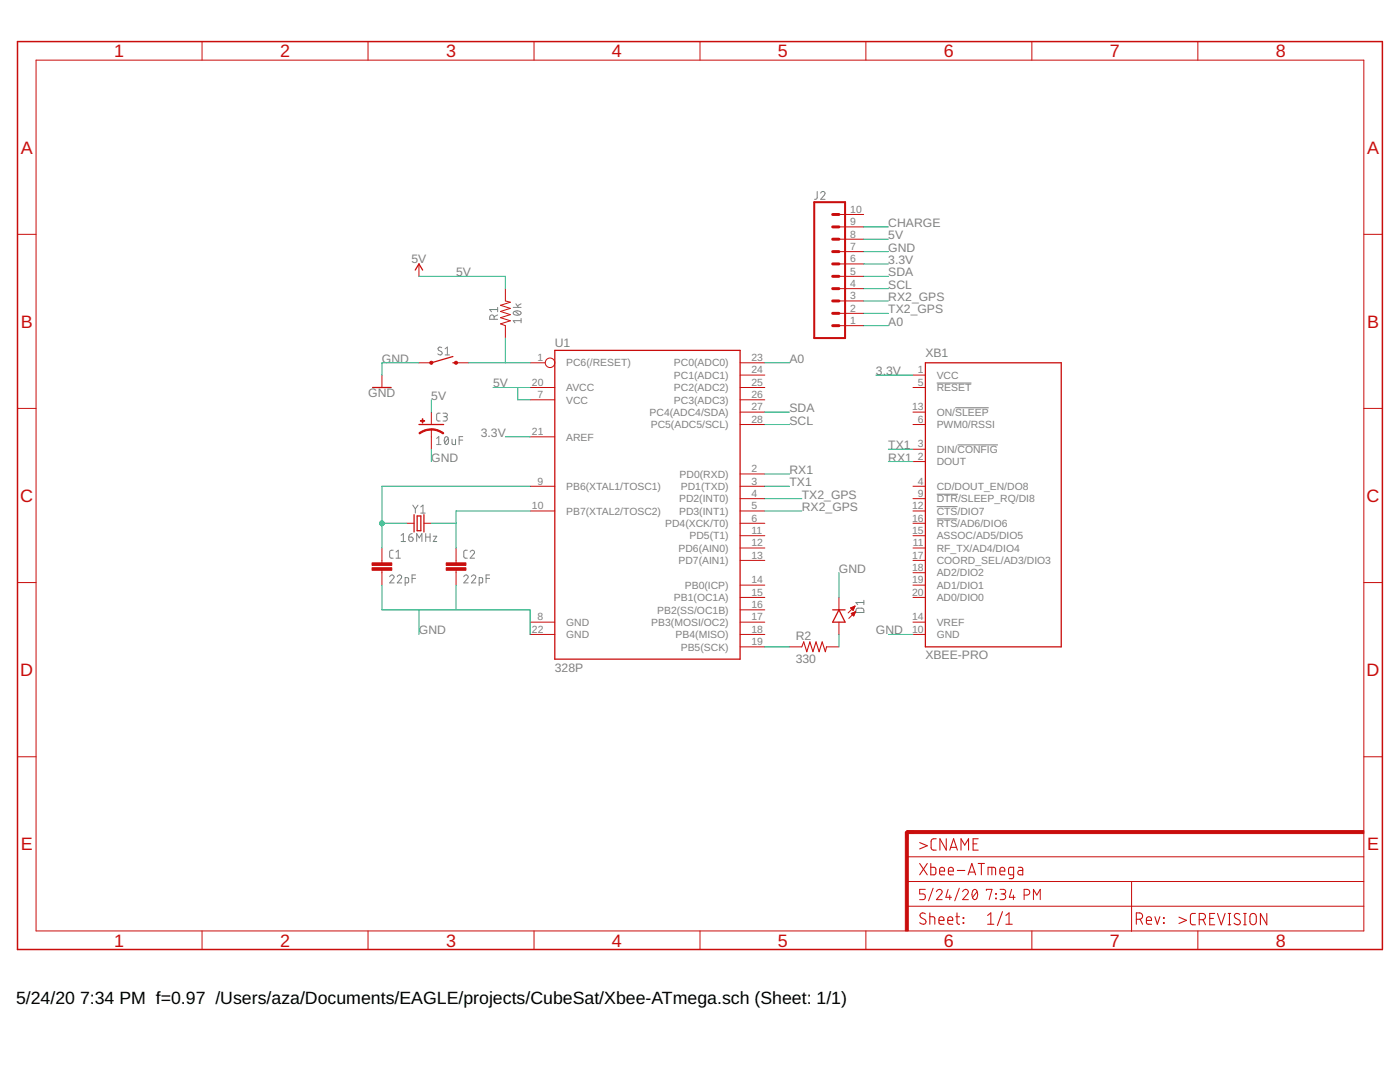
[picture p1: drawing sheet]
<svg xmlns="http://www.w3.org/2000/svg" width="279mm" height="216mm" viewBox="0 0 279 216" stroke-linecap="round" stroke-linejoin="round" font-family="sans-serif">
<g fill="none" stroke="#808080" stroke-width=".2">
<path d="M163.1 38.2v1.4l-.2 .2h-.3M163.8 38.5a.43 .43 0 0 1 .6-.3 .43 .43 0 0 1 .1 .7l-.7 .9h.9M88.2 69.4a.4 .4 0 0 0-.6-.1 .4 .4 0 0 0-.1 .5l.7 .6a.45 .45 0 0 1-.3 .5 .45 .45 0 0 1-.5-.3M88.8 69.6l.5-.3v1.5M88.8 70.8h.9M98.6 63.7v-.4a.44 .44 0 0 0-.4-.5 .44 .44 0 0 0-.5 .5v.4h1.6M99.3 62.8l-.7 .4M99.3 61.8h-1.6l.4 .4M99.3 61.3v.9M102.4 61.3h1.6M102.5 62.2a.97 .97 0 0 1 1.5 .3 .91 .91 0 0 1-1.6 0zM102.8 62.1l.9 .7"/>
<path d="M103 60.6l.5 .7M104 64h-1.6l.4 .4M104 63.5v.9M104 60.6l-.7 .4M186.9 76.4h7M87.1 87.5l.5-.4v1.6M87.1 88.7h.9M87.8 82.4l-.4 .1-.3 .3 .1 1 .2 .2h.4M88.4 82.4h.5a.35 .35 0 0 1 .4 .4 .35 .35 0 0 1-.4 .3h-.3M88.8 83.1a.43 .43 0 0 1 .5 .5 .43 .43 0 0 1-.5 .4h-.4M88.9 87.2l.2-.1a.93 .93 0 0 1 0 1.6 1.01 1.01 0 0 1-.2-1.5zM89.5 87.5l-.7 .8"/>
<path d="M90.2 87.7v.8l.3 .2h.4v-1M91.6 87.8h.8M92.4 87.1h-.8v1.6M186.9 98.6h4.3M190.6 81.4h6.7M191.1 88.8h8.1M77.8 115.1a.43 .43 0 0 1 .6-.4 .43 .43 0 0 1 .1 .7l-.7 .9h.9M78.5 109.8h-.5l-.2 .4v1l.2 .2h.5M79 111.4h.9M79 110.2l.5-.4v1.6M79.3 115.1a.43 .43 0 0 1 .6-.4 .43 .43 0 0 1 .1 .7l-.7 .9h.9M80.1 106.8l.4-.3v1.6"/>
<path d="M80.1 108.1h.8M80.9 116.3h.5l.1-.2 .1-.6-.2-.2h-.5v1.5M81.6 107.2h.5a.44 .44 0 0 1 .4 .5 .44 .44 0 0 1-.5 .3 .44 .44 0 0 1-.4-.4zM82.2 115.4h.7M82.3 106.5l-.4 .1-.3 .6M82.4 100.8l.5 .7M82.9 101.5v.9M82.9 114.7h-.7v1.6M83.2 108.1v-1.6l.5 .8 .5-.8v1.6M83.4 100.8l-.5 .7M84 101.2l.4-.4v1.6M84 102.4h.9"/>
<path d="M85 107.2h.8M85 106.5v1.6M85.8 106.5v1.6M86.5 107h.7l-.7 1.1h.7M92.6 115.1a.43 .43 0 0 1 .6-.4 .43 .43 0 0 1 .1 .7l-.7 .9h.8M93.3 109.8h-.5l-.2 .4v1l.2 .2h.5M93.8 110.2a.43 .43 0 0 1 .6-.4 .43 .43 0 0 1 .2 .7l-.8 .9h.9M94.1 115.1a.42 .42 0 0 1 .6-.3 .42 .42 0 0 1 .1 .6l-.7 .9h.9M95.6 116.3h.6l.1-.2-.1-.8h-.6v1.5M97 115.4h.7M97.7 114.7h-.7v1.6M172.4 119.8v.8"/>
<path d="M186.9 101.1h4.2M186.9 103.5h4.2M170.9 121.5l1.2-.1 .3 .2v.6h-1.6zM172.4 120.2h-1.6l.4 .4"/>
</g>
<path d="M82.9 53.9l.7-1.2 .7 1.2M74.4 77.3h3.7M90.4 72.4h.6M90.4 71.1l-4.3 1.3M110.7 69.9h37v61.6h-37zM184.7 72.4h27.1v56.7h-27.1zM83.6 84.7h4.9M82.6 102.7v3.5M83.2 103h.8v2.9h-.8zM84.6 102.7v3.5M166.2 121.7h2.5M167.4 121.7l1.3 2.4h-2.5z" fill="none" stroke="#c90d0c" stroke-width=".25"/>
<g fill="none" stroke="#c90d0c" stroke-width=".2">
<path d="M7.2 12h265v173.8h-265zM40.3 8.3v3.7M73.4 8.3v3.7M106.6 8.3v3.7M139.7 8.3v3.7M172.8 8.3v3.7M205.9 8.3v3.7M239.1 8.3v3.7M3.5 46.8h3.7M83.6 52.7v2.4M100.9 57.6v2.4l1 .3-2 .6 2 .6-2 .6 2 .7-2 .6 2 .6-2 .6 1 .4v2.5M167.4 57.6h5"/>
<path d="M167.4 55.1h5M167.4 52.7h5M167.4 50.2h5M167.4 47.7h5M167.4 45.3h5M167.4 42.8h5M272.2 46.8h3.7M76.2 74.8v2.5M83.6 72.4h2.5M91 72.4h2.5M105.8 79.8h4.9M105.8 77.3h4.9"/>
<path d="M105.8 72.4h3M147.7 79.8h4.9M147.7 77.3h4.9M147.7 74.8h4.9M147.7 72.4h4.9M167.4 65h5M167.4 62.5h5M167.4 60h5M182.2 77.3h2.5M182.2 74.8h2.5M3.5 81.5h3.7M86.1 82.2v2.5"/>
<path d="M86.1 85.7v3.9M105.8 97h4.9M105.8 87.2h4.9M147.7 97h4.9M147.7 99.5h4.9M147.7 94.6h4.9M147.7 84.7h4.9M147.7 82.2h4.9M182.2 97h2.5M182.2 99.5h2.5M182.2 84.7h2.5M182.2 82.2h2.5"/>
<path d="M182.2 92.1h2.5M182.2 89.6h2.5M272.2 81.5h3.7M3.5 116.2h3.7M76.2 109.3v3M76.2 113.8v3M81.2 104.4h1.4M84.6 104.4h1.5M91 109.3v3M91 113.8v3M105.8 102h4.9M147.7 102h4.9"/>
<path d="M147.7 119.2h4.9M147.7 116.8h4.9M147.7 111.8h4.9M147.7 109.3h4.9M147.7 106.9h4.9M147.7 104.4h4.9M167.4 119.2v2.5M182.2 102h2.5M182.2 119.2h2.5M182.2 116.8h2.5M182.2 111.8h2.5M182.2 109.3h2.5"/>
<path d="M182.2 106.9h2.5M182.2 104.4h2.5M182.2 114.3h2.5M272.2 116.2h3.7M105.8 124.1h4.9M105.8 126.6h4.9M147.7 129.1h4.9M147.7 124.1h4.9M147.7 126.6h4.9M147.7 121.7h4.9M157.6 129.1h2.4M165 129.1h2.4"/>
<path d="M167.4 124.1v2.5M169.8 121.3h.7M169.9 122.4l.9-.4-.4 .9zM169.9 121.4h.5M169.9 122.5h.7M170 121.5h.4M170.1 122.6h.4M170.1 122.3h.5M170.1 121.2h.4M170.1 121.6h.2M170.2 122.7h.3M170.2 121.8h.1"/>
<path d="M170.3 122.8h.1M170.3 122.2h.4M170.3 121.1h.3M170.6 122.1h.1M170.6 120.9h.1M170.6 120.9l-1.3 1.4M170.6 120.9l-.3 .9M170.6 120.9l-.8 .4 .5 .5M170.8 122l-1.4 1.4M182.2 124.1h2.5M182.2 126.6h2.5M3.5 151h3.7"/>
<path d="M272.2 151h3.7M181 175.9h91.2M181 171h91.2M184.7 177.5h-1.2v.9h.7a.59 .59 0 0 1 .5 .5 .59 .59 0 0 1-.5 .6h-.7M186.2 177.2l-.9 2.5M186.9 177.9a.56 .56 0 0 1 .8-.4 .56 .56 0 0 1 .2 .9l-1 1.1h1.1M189.2 177.5l-.4 1.5h1.1M189.5 178.6v.9M191.5 177.2l-1 2.5M192.1 177.9a.56 .56 0 0 1 .8-.4 .56 .56 0 0 1 .2 .9l-1 1.1h1.2M194.2 177.6l.2-.1a.84 .84 0 0 1 .7 1.2l-.1 .3a.49 .49 0 0 1-.5 .5 .49 .49 0 0 1-.4-.5l-.1-.8zM195 177.9l-.9 1.1"/>
<path d="M196.8 177.7v-.2h1.2l-.6 2M198.7 178.3l.1 .1zM198.7 179.2l.1 .1zM199.6 177.5h.7a.46 .46 0 0 1 .4 .4 .46 .46 0 0 1-.4 .5h-.5M200.2 178.4a.57 .57 0 0 1 .5 .5 .57 .57 0 0 1-.5 .6h-.6M201.9 177.5l-.5 1.5h1.2M202.2 178.6v.9M204.4 178.6h.6a.57 .57 0 0 0 .5-.6 .57 .57 0 0 0-.5-.5h-.6v2M206.2 179.5v-2l.7 1.1 .7-1.1v2M225.8 175.9v10M40.3 185.8v3.7M73.4 185.8v3.7"/>
<path d="M106.6 185.8v3.7M139.7 185.8v3.7M172.8 185.8v3.7M181 180.8h91.2M205.9 185.8v3.7M239.1 185.8v3.7"/>
<circle cx="109.8" cy="72.4" r=".95"/>
</g>
<g fill="#c90d0c" stroke="#c90d0c" stroke-width=".2">
<path d="M74.3 113.3h3.9v.5h-3.9z"/>
<path d="M74.3 112.3h3.9v.5h-3.9z"/>
<path d="M89 113.3h4v.5h-4z"/>
<path d="M89 112.3h4v.5h-4z"/>
<path d="M83.9 83.9h.9v.2h-.9z"/>
<path d="M84.3 83.6h.1v.8h-.1z"/>
<path d="M180.7 166h.6v19.8h-.6z"/>
<path d="M181 165.7h91.2v.6h-91.2z"/>
</g>
<g fill="#c90d0c" stroke="#c90d0c" stroke-width=".2">
<path d="M86.1 85.6l1.3 .2 1.2 .6-.2 .2-1.3-.7-1-.1z" fill-rule="evenodd"/>
<path d="M83.6 86.4l1.2-.6 1.3-.2v.2l-1 .1-1.3 .7z" fill-rule="evenodd"/>
<path d="M85.9 72.2h.4l.1 .2-.1 .2-.2 .1-.2-.1-.2-.2z" fill-rule="evenodd"/>
<path d="M90.8 72.2h.4l.1 .2-.1 .2-.2 .1-.2-.1-.1-.2z" fill-rule="evenodd"/>
</g>
<g fill="none" stroke="#c90d0c" stroke-width=".21">
<path d="M160 129.1l.4-1 .6 1.9 .6-1.9 .6 1.9 .7-1.9 .6 1.9 .6-1.9 .6 1.9 .3-.9M183.5 168.1l1.6 .7-1.6 .6M183.5 172.3l1.6 2.3M185.1 172.3l-1.6 2.3M185.8 172.3v2.3l.7-.1 .3-.3-.1-.9-.2-.2h-.7M186.8 167.4h-.7l-.3 .5 .1 1.5 .3 .2h.6M187.5 173.8h1a.53 .53 0 0 0-.3-.7 .53 .53 0 0 0-.7 .5l.1 .9 .9 .1M188.8 167.4v2.2l-1.2-2.2v2.2M189.3 173.8h1a.53 .53 0 0 0-.4-.7 .53 .53 0 0 0-.6 .5l.1 .9 .9 .1M189.5 169.6l.8-2.2 .8 2.2M189.7 169.1h1.2M191.1 173.7h1.5"/>
<path d="M191.8 169.6v-2.2l.7 1.2 .8-1.2v2.2M193.2 174.6l.8-2.3 .7 2.3M193.4 174h1.1M194.2 168.4h.8M195.2 167.4h-1v2.2h1M195.2 172.3h1.3M195.9 172.3v2.3M197.2 174.6v-1.5l1.4 .1 .1 1.4M198 173.1v1.5M199.5 173.8h1a.53 .53 0 0 0-.3-.7 .53 .53 0 0 0-.7 .5l.1 .9 .9 .1M202.3 174.6l-.8-.1-.2-.2v-.9l.2-.3h.8v1.8l-.2 .4h-.7M203.2 173.1h.7l.2 .2v1.3h-.6a.43 .43 0 0 1-.4-.5 .43 .43 0 0 1 .4-.4h.6"/>
<path d="M184.7 182.4a.57 .57 0 0 0-.9-.1 .57 .57 0 0 0 .1 .8l.7 .4a.57 .57 0 0 1 0 .8 .57 .57 0 0 1-.8 0l-.3-.2M185.6 182.9h.7l.2 .3 .1 1.2M185.6 182.2v2.2M187.4 183.7h1a.52 .52 0 0 0-.4-.8 .52 .52 0 0 0-.6 .5l.1 .9 .9 .1M189.1 183.7h1a.52 .52 0 0 0-.3-.8 .52 .52 0 0 0-.7 .5l.2 .9 .8 .1M190.8 182.9h.7M191 182.2v1.8l.2 .4h.3M192.2 183.1l.1 .1zM192.2 184.1l.1 .1zM197.1 184.4h1.3M197.1 182.7l.6-.5v2.2M200.1 181.9l-1 2.8"/>
<path d="M200.7 184.4h1.3M200.7 182.7l.7-.5v2.2M226.8 183.4h.6a.64 .64 0 0 0 .6-.6 .64 .64 0 0 0-.6-.6h-.6v2.2M227.5 183.4l.5 1M228.8 183.7h1a.53 .53 0 0 0-.4-.8 .53 .53 0 0 0-.6 .5l.1 .9 .9 .1M230.5 182.9l.5 1.5 .5-1.5M232.2 184.1l.1 .1zM232.2 183.1l.1 .1zM235.3 183l1.5 .6-1.5 .7M238.6 182.3h-.5a.47 .47 0 0 0-.5 .5l.1 1.5 .2 .2h.7M239.3 183.5h.7a.62 .62 0 0 0 .6-.6 .62 .62 0 0 0-.6-.6h-.7v2.2M240.1 183.5l.5 1"/>
<path d="M241.4 183.3h.8M242.4 182.3h-1v2.2h1M243 182.3l.7 2.2 .8-2.2M245.1 184.5h.5M245.1 182.3h.5M245.4 182.3v2.2M247.4 182.5a.56 .56 0 0 0-.8-.2 .56 .56 0 0 0 0 .9l.7 .4a.57 .57 0 0 1 .1 .8 .57 .57 0 0 1-.9 0l-.2-.2M248.2 184.5h.5M248.2 182.3h.5M248.5 182.3v2.2M249.7 182.4l.6-.1 .3 .2 .1 1.4a.63 .63 0 0 1-.6 .6 .63 .63 0 0 1-.7-.6v-1zM252.8 182.3v2.2l-1.3-2.2v2.2"/>
</g>
<path d="M162.5 40.3h6.2v27.2h-6.2z" fill="none" stroke="#c90d0c" stroke-width=".4"/>
<path d="M166.2 55.1h1.2M166.2 57.6h1.2M166.2 52.7h1.2M166.2 50.2h1.2M166.2 47.7h1.2M166.2 45.3h1.2M166.2 42.8h1.2M166.2 60h1.2M166.2 62.5h1.2M166.2 65h1.2M182.2 166h-1.2v1.3" fill="none" stroke="#c90d0c" stroke-width=".59"/>
<path d="M3.5 8.3h272.4v181.2h-272.4z" fill="none" stroke="#c90d0c" stroke-width=".3"/>
<g fill="none" stroke="#0dab76" stroke-width=".2">
<path d="M83.6 55.1h17.3v2.5M172.4 55.1h4.9M172.4 47.7h4.9M172.4 50.2h4.9M172.4 57.6h4.9M172.4 52.7h4.9M172.4 45.3h4.9M83.6 72.4h-7.4v2.4M86.1 79.8v2.4M93.5 72.4h12.3M98.4 77.3h7.4M100.9 67.5v4.9"/>
<path d="M103.3 77.3v2.5h2.5M152.6 72.4h5M172.4 65h4.9M172.4 62.5h4.9M172.4 60h4.9M174.8 74.8h7.4M86.1 89.6v2.5M100.9 87.2h4.9M105.8 97h-29.6v12.3M152.6 97h5M152.6 82.2h5M152.6 84.7h5"/>
<path d="M152.6 94.6h5M152.6 99.5h7.4M177.3 89.6h4.9M177.3 92.1h4.9M76.2 116.8v4.9h29.6v4.9M76.2 104.4h5M86.1 104.4h4.9M91 116.8v4.9M105.8 102h-14.8v7.3M152.6 102h7.4M167.4 114.3v4.9M83.6 121.7v4.9"/>
<path d="M152.6 129.1h5M167.4 126.6v2.5M177.3 126.6h4.9"/>
</g>
<circle cx="76.2" cy="104.4" r=".49" fill="#0dab76" stroke="#0dab76" stroke-width=".2"/>
<g font-size="3.6" fill="#c90d0c">
<text x="22.8" y="11.4">1</text>
<text x="55.9" y="11.4">2</text>
<text x="89" y="11.4">3</text>
<text x="122.1" y="11.4">4</text>
<text x="155.3" y="11.4">5</text>
<text x="188.4" y="11.4">6</text>
<text x="221.5" y="11.4">7</text>
<text x="254.6" y="11.4">8</text>
<text x="4.2" y="30.6">A</text>
<text x="272.8" y="30.6">A</text>
<text x="4.2" y="65.4">B</text>
<text x="272.8" y="65.4">B</text>
<text x="4.1" y="100.1">C</text>
<text x="272.7" y="100.1">C</text>
<text x="4.1" y="134.9">D</text>
<text x="272.7" y="134.9">D</text>
<text x="4.2" y="169.7">E</text>
<text x="272.8" y="169.7">E</text>
<text x="22.8" y="188.9">1</text>
<text x="55.9" y="188.9">2</text>
<text x="89" y="188.9">3</text>
<text x="122.1" y="188.9">4</text>
<text x="155.3" y="188.9">5</text>
<text x="188.4" y="188.9">6</text>
<text x="221.5" y="188.9">7</text>
<text x="254.6" y="188.9">8</text>
</g>
<g font-size="3.5">
<text x="3.2" y="200.4">5/24/20</text>
<text x="16" y="200.4">7:34 PM f=0.97 /Users/aza/Documents/EAGLE/projects/CubeSat/Xbee-ATmega.sch (Sheet: 1/1)</text>
</g>
<g font-size="2.4" fill="#808080">
<text x="177.3" y="47.7">5V</text>
<text x="177.3" y="45.3">CHARGE</text>
<text x="82.1" y="52.4">5V</text>
<text x="177.3" y="50.2">GND</text>
<text x="177.3" y="52.7">3.3V</text>
<text x="91" y="55.1">5V</text>
<text x="177.3" y="55.1">SDA</text>
<text x="177.3" y="57.6">SCL</text>
<text x="177.3" y="65">A0</text>
<text x="177.3" y="62.5">TX2_GPS</text>
<text x="177.3" y="60.1">RX2_GPS</text>
<text x="110.7" y="69.2">U1</text>
<text x="184.7" y="71.2">XB1</text>
<text x="76.2" y="72.4">GND</text>
<text x="98.4" y="77.3">5V</text>
<text x="157.6" y="72.4">A0</text>
<text x="174.8" y="74.8">3.3V</text>
<text x="73.5" y="79.3">GND</text>
<text x="86.1" y="79.8">5V</text>
<text x="157.6" y="82.2">SDA</text>
<text x="95.9" y="87.2">3.3V</text>
<text x="157.6" y="84.7">SCL</text>
<text x="177.3" y="89.6">TX1</text>
<text x="86.1" y="92.1">GND</text>
<text x="157.6" y="94.6">RX1</text>
<text x="177.3" y="92.1">RX1</text>
<text x="157.6" y="97">TX1</text>
<text x="160" y="99.5">TX2_GPS</text>
<text x="160" y="102">RX2_GPS</text>
<text x="167.4" y="114.3">GND</text>
<text x="83.6" y="126.6">GND</text>
<text x="158.8" y="127.6">R2</text>
<text x="174.8" y="126.6">GND</text>
<text x="184.7" y="131.5">XBEE-PRO</text>
<text x="110.7" y="134">328P</text>
<text x="158.8" y="132.3">330</text>
</g>
<g font-size="2.1" fill="#808080">
<text x="169.7" y="47.4">8</text>
<text x="169.7" y="44.9">9</text>
<text x="169.7" y="42.5">10</text>
<text x="169.7" y="52.3">6</text>
<text x="169.7" y="49.9">7</text>
<text x="169.7" y="59.7">3</text>
<text x="169.7" y="57.2">4</text>
<text x="169.7" y="54.8">5</text>
<text x="169.7" y="64.6">1</text>
<text x="169.7" y="62.2">2</text>
<text x="106.2" y="77">20</text>
<text x="107.3" y="72">1</text>
<text x="113" y="73.1">PC6(/RESET)</text>
<text x="134.5" y="75.6">PC1(ADC1)</text>
<text x="134.5" y="73.1">PC0(ADC0)</text>
<text x="150" y="77">25</text>
<text x="150" y="74.5">24</text>
<text x="150" y="72">23</text>
<text x="183.2" y="74.5">1</text>
<text x="183.2" y="77">5</text>
<text x="186.9" y="75.6">VCC</text>
<text x="107.3" y="79.4">7</text>
<text x="113" y="80.5">VCC</text>
<text x="113" y="78.1">AVCC</text>
<text x="129.6" y="83">PC4(ADC4/SDA)</text>
<text x="134.5" y="80.5">PC3(ADC3)</text>
<text x="134.5" y="78.1">PC2(ADC2)</text>
<text x="150" y="81.9">27</text>
<text x="150" y="79.4">26</text>
<text x="182" y="81.9">13</text>
<text x="186.9" y="78.1">RESET</text>
<text x="186.9" y="83">ON/SLEEP</text>
<text x="106.2" y="86.8">21</text>
<text x="113" y="87.9">AREF</text>
<text x="129.9" y="85.4">PC5(ADC5/SCL)</text>
<text x="150" y="84.4">28</text>
<text x="183.2" y="89.3">3</text>
<text x="183.2" y="84.4">6</text>
<text x="186.9" y="85.4">PWM0/RSSI</text>
<text x="135.6" y="95.3">PD0(RXD)</text>
<text x="150" y="94.2">2</text>
<text x="183.2" y="91.8">2</text>
<text x="186.9" y="92.8">DOUT</text>
<text x="186.9" y="90.4">DIN/CONFIG</text>
<text x="106.2" y="101.6">10</text>
<text x="107.3" y="96.7">9</text>
<text x="113" y="97.8">PB6(XTAL1/TOSC1)</text>
<text x="135.5" y="100.2">PD2(INT0)</text>
<text x="135.9" y="97.8">PD1(TXD)</text>
<text x="150" y="101.6">5</text>
<text x="150" y="99.1">4</text>
<text x="150" y="96.7">3</text>
<text x="182" y="101.6">12</text>
<text x="183.2" y="96.7">4</text>
<text x="183.2" y="99.1">9</text>
<text x="186.9" y="97.8">CD/DOUT_EN/DO8</text>
<text x="186.9" y="100.2">DTR/SLEEP_RQ/DI8</text>
<text x="113" y="102.7">PB7(XTAL2/TOSC2)</text>
<text x="132.8" y="105.2">PD4(XCK/T0)</text>
<text x="135.5" y="102.7">PD3(INT1)</text>
<text x="137.6" y="107.6">PD5(T1)</text>
<text x="150" y="106.5">11</text>
<text x="150" y="104.1">6</text>
<text x="182" y="106.5">15</text>
<text x="182" y="104.1">16</text>
<text x="186.9" y="102.7">CTS/DIO7</text>
<text x="186.9" y="107.6">ASSOC/AD5/DIO5</text>
<text x="186.9" y="105.2">RTS/AD6/DIO6</text>
<text x="135.4" y="112.6">PD7(AIN1)</text>
<text x="135.4" y="110.1">PD6(AIN0)</text>
<text x="150" y="111.5">13</text>
<text x="150" y="109">12</text>
<text x="182" y="111.5">17</text>
<text x="182" y="113.9">18</text>
<text x="182.2" y="109">11</text>
<text x="186.9" y="110.1">RF_TX/AD4/DIO4</text>
<text x="186.9" y="112.6">COORD_SEL/AD3/DIO3</text>
<text x="134.5" y="120">PB1(OC1A)</text>
<text x="136.7" y="117.5">PB0(ICP)</text>
<text x="150" y="118.9">15</text>
<text x="150" y="116.4">14</text>
<text x="182" y="116.4">19</text>
<text x="182" y="118.9">20</text>
<text x="186.9" y="115">AD2/DIO2</text>
<text x="186.9" y="117.5">AD1/DIO1</text>
<text x="186.9" y="120">AD0/DIO0</text>
<text x="107.3" y="123.8">8</text>
<text x="113" y="124.9">GND</text>
<text x="130" y="124.9">PB3(MOSI/OC2)</text>
<text x="131.1" y="122.4">PB2(SS/OC1B)</text>
<text x="150" y="123.8">17</text>
<text x="150" y="121.3">16</text>
<text x="182" y="123.8">14</text>
<text x="186.9" y="124.9">VREF</text>
<text x="106.2" y="126.3">22</text>
<text x="113" y="127.3">GND</text>
<text x="134.8" y="127.3">PB4(MISO)</text>
<text x="135.9" y="129.8">PB5(SCK)</text>
<text x="150" y="128.7">19</text>
<text x="150" y="126.3">18</text>
<text x="182" y="126.3">10</text>
<text x="186.9" y="127.3">GND</text>
</g>
</svg>
